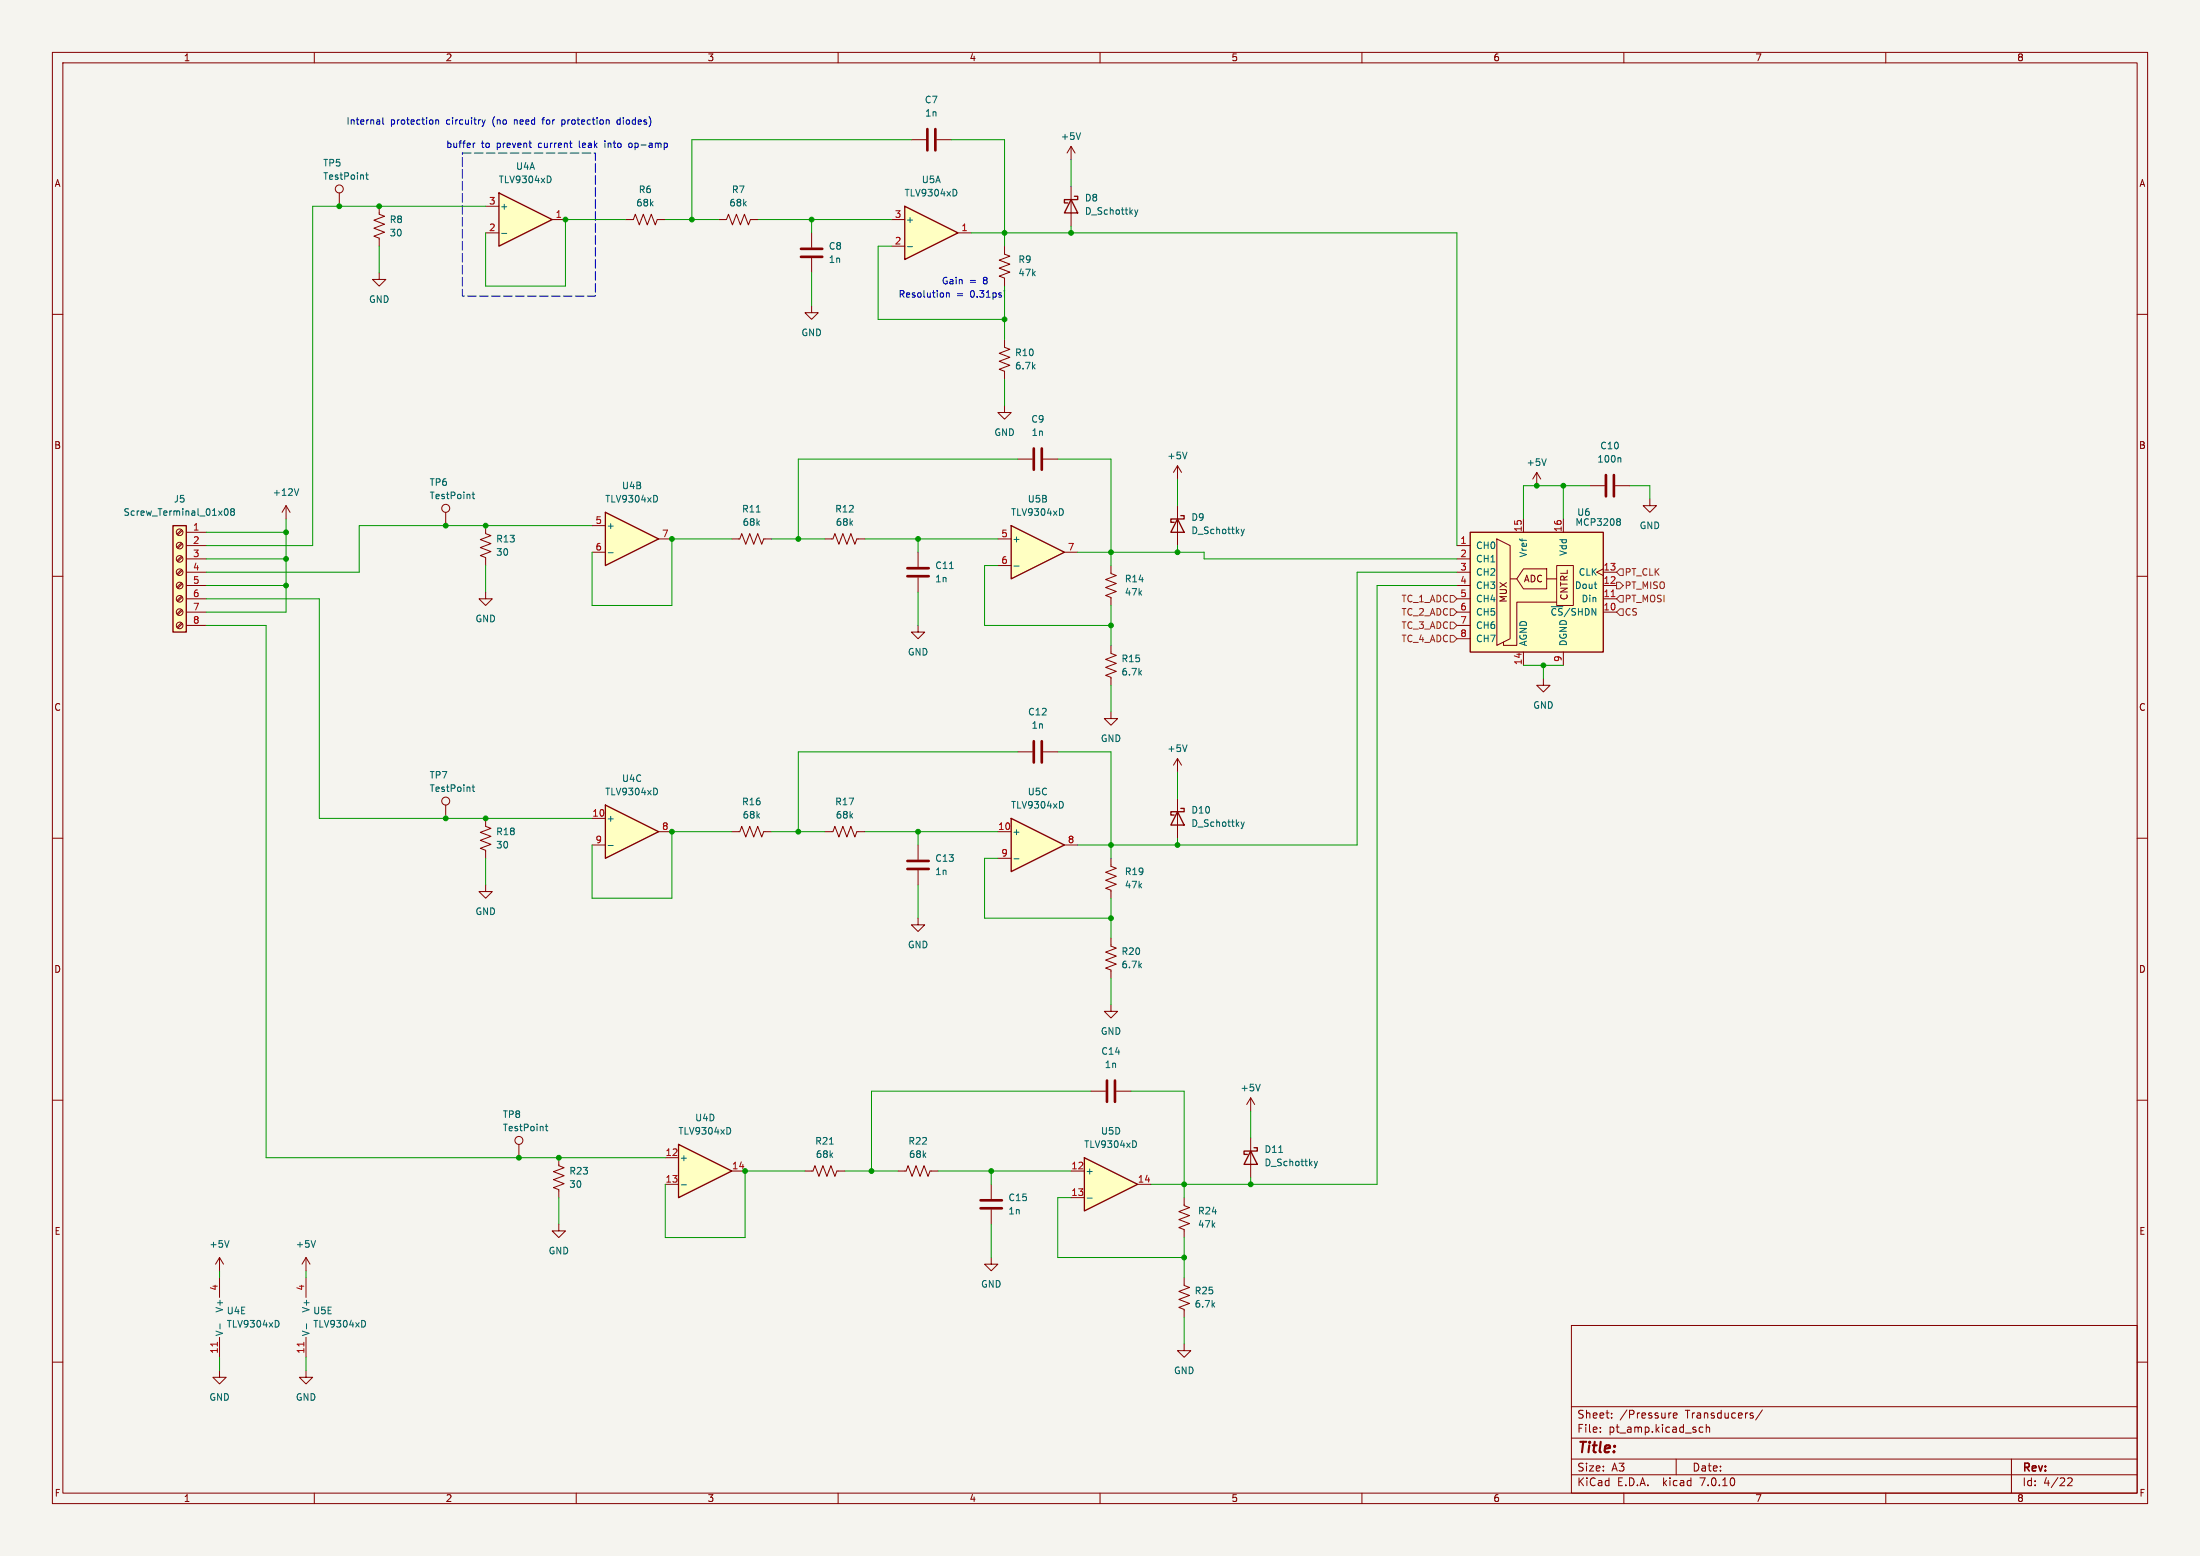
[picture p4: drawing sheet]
<svg xmlns="http://www.w3.org/2000/svg" width="420mm" height="297mm" viewBox="0 0 420 297" stroke-linecap="round" stroke-linejoin="round" font-family="sans-serif">
<path d="M0 0h420v297h-420z" fill="#f5f4ef" stroke="#f5f4ef" stroke-width=".19"/>
<g fill="none" stroke="#840000" stroke-width=".19">
<path d="M10 10h400v277h-400zM12 12h396v273h-396zM60 10v2M110 10v2M160 10v2M210 10v2M260 10v2M310 10v2M360 10v2M10 60h2M408 60h2M10 110h2"/>
<path d="M408 110h2M10 160h2M408 160h2M10 210h2M408 210h2M10 260h2M300 253h108v32h-108zM408 260h2M300 278.5h108M300 274.5h108M300 268.5h108M305.5 273.2v.2"/>
<path d="M305.5 272.5v.1M307.7 270.5v.2M307.7 269.8v.1M319 269.7l-.3 .1M319.4 270.2l.8-.2-.1-.2-.4-.1-.3 .2 .1 .7h.6M320 278.5v3M324.4 273.2l.3 .2 .4-.1M325.1 272.5l-.4-.1-.3 .1M325.7 272.5l.2-.1 .4 .1 .1 .9M325.7 271.9v1.5M336.4 269.1l-1.2 1.9M384 278.5v6.5"/>
<path d="M60 285v2M110 285v2M160 285v2M210 285v2M260 285v2M300 281.5h108M310 285v2M360 285v2M394.7 282.2l.6-.1 .2 .1 .1 .3-.9 1.1h.9"/>
</g>
<path d="M193 156.2l10.2 5.1-10.2 5.1z" fill="#ffffc2"/>
<path d="M224.8 99.1l1.3 2.5h-2.6zM225.4 98.4h.7v.7h-2.6v.6h.7M193 156.2l10.2 5.1-10.2 5.1z" fill="none" stroke="#840000" stroke-width=".25"/>
<path d="M224.8 88.9l-.8 1.3M224.8 88.9v2.5M224.8 96.5v7.6M224.8 88.9l.8 1.3M190.5 158.8h2.5M190.5 163.8h2.5M203.2 161.3h2.5M212.1 163.8v1.6l1 .3-2 .8 2 .8-2 .7 2 .8-2 .7 1 .4v1.6" fill="none" stroke="#840000" stroke-width=".19"/>
<path d="M226.6 86.3l-.4 1.3M236.9 101l.3 .9M237.2 101.9l-.3 .4M237.5 101l-.3 .9M202.7 153l.3 .5-.3 .7M193.6 163.9h.9" fill="none" stroke="#006464" stroke-width=".19"/>
<path d="M172.7 39.4l10.2 5.1-10.2 5z" fill="#ffffc2"/>
<path d="M172.7 39.4l10.2 5.1-10.2 5z" fill="none" stroke="#840000" stroke-width=".25"/>
<g fill="none" stroke="#840000" stroke-width=".19">
<path d="M72.4 39.4v1.5l1 .4-2 .7 2 .8-2 .8 2 .7-2 .8 1 .4v1.5M170.2 47h2.5M170.2 41.9h2.5M182.9 44.5h2.5M191.8 47v1.5l1 .4-2 .8 2 .7-2 .8 2 .7-2 .8 1 .4v1.5M191.8 64.8v1.5l1 .4-2 .7 2 .8-2 .8 2 .7-2 .8 1 .4v1.5M191.8 77.5v1.2h1.2l-1.2 1.3-1.3-1.3h1.3M175.3 119.4v1.3h1.2l-1.2 1.2-1.3-1.2h1.3M175.3 105.4v2.8M175.3 110.2v2.8M212.1 135.9v1.3h1.3l-1.3 1.2-1.3-1.2h1.3M92.7 156.2v1.5l1 .4-2 .8 2 .7-2 .8 2 .8-2 .7 1 .4v1.5"/>
<path d="M139.7 158.8h1.5l.4-1.1 .8 2.1 .7-2.1 .8 2.1 .8-2.1 .7 2.1 .4-1h1.5M92.7 168.9v1.3h1.3l-1.3 1.3-1.3-1.3h1.3M175.3 175.3v1.2h1.2l-1.2 1.3-1.3-1.3h1.3M175.3 161.3v2.8M175.3 166.1v2.8"/>
</g>
<path d="M182.4 36.2l.3 .5-.3 .6M173.2 47.1h1M181.3 108.5h.7" fill="none" stroke="#006464" stroke-width=".19"/>
<path d="M173.2 110h4.1M173.2 108.5h4.1M173.2 165.9h4.1M173.2 164.3h4.1" fill="none" stroke="#840000" stroke-width=".51"/>
<path d="M115.6 153.7l10.1 5.1-10.1 5z" fill="#ffffc2"/>
<path d="M115.6 153.7l10.1 5.1-10.1 5zM224.8 154.9l1.3 2.6h-2.6zM225.4 154.3h.7v.6h-2.6v.7h.7" fill="none" stroke="#840000" stroke-width=".25"/>
<path d="M174 26.7h2.8M178.8 26.7h2.8M137.2 41.9h1.5l.4-1 .7 2 .8-2 .8 2 .7-2 .8 2 .4-1h1.5M113 156.2h2.6M125.7 158.8h2.6M224.8 144.8l-.8 1.3M224.8 144.8v2.5M224.8 152.4v7.6M224.8 144.8l.8 1.3M113 161.3h2.6M153.7 223.5h1.5l.4-1 .7 2 .8-2 .8 2 .7-2 .8 2 .4-1h1.5" fill="none" stroke="#840000" stroke-width=".19"/>
<path d="M125.3 150.5l.2 .5-.2 .6M226.6 142.2l-.4 1.3M236.9 156.9l.3 .8M237.2 157.7l-.3 .5M237.5 156.9l-.3 .8M116.1 161.4h1M158.4 218.4h.7" fill="none" stroke="#006464" stroke-width=".19"/>
<path d="M177 24.6v4.1M178.6 24.6v4.1" fill="none" stroke="#840000" stroke-width=".51"/>
<path d="M95.2 36.8l10.2 5.1-10.2 5.1z" fill="#ffffc2"/>
<path d="M95.2 36.8l10.2 5.1-10.2 5.1zM238.8 219.7l1.2 2.5h-2.5zM239.4 219.1h.6v.6h-2.5v.6h.6" fill="none" stroke="#840000" stroke-width=".25"/>
<g fill="none" stroke="#840000" stroke-width=".19">
<path d="M92.7 39.4h2.5M92.7 44.5h2.5M105.4 41.9h2.5M154.9 44.5v2.7M154.9 49.3v2.8M139.7 102.9h1.5l.4-1 .8 2 .7-2 .8 2 .8-2 .7 2 .4-1h1.5M157.5 102.9h1.5l.4-1 .7 2 .8-2 .8 2 .7-2 .8 2 .4-1h1.5M212.1 179.1v1.5l1 .4-2 .7 2 .8-2 .8 2 .7-2 .8 1 .4v1.5M208.3 208.3h2.8M213.1 208.3h2.8M238.8 209.6l-.8 1.2M238.8 209.6v2.5"/>
<path d="M238.8 217.2v7.6M238.8 209.6l.7 1.2M41.9 243.8v3.8M41.9 255.3v3.8"/>
</g>
<path d="M105 33.7l.2 .4-.2 .7M95.8 44.5h.9M144.4 97.7h.7M240.6 207l-.4 1.2M244.1 220h.8M250.9 221.7l.3 .8M251.2 222.5l-.3 .4M251.5 221.7l-.3 .8M42 252.7v1M53 252.1l.3 .5-.3 .6" fill="none" stroke="#006464" stroke-width=".19"/>
<path d="M152.9 49h4.1M152.9 47.5h4.1M211.3 206.2v4.1M212.9 206.2v4.1" fill="none" stroke="#840000" stroke-width=".51"/>
<path d="M41.5 256.2v.7" fill="none" stroke="#a90000" stroke-width=".19"/>
<path d="M129.5 218.4l10.2 5.1-10.2 5.1z" fill="#ffffc2"/>
<path d="M204.5 38.1l1.2 2.5h-2.5zM205.1 37.5h.6v.6h-2.5v.6h.6M129.5 218.4l10.2 5.1-10.2 5.1z" fill="none" stroke="#840000" stroke-width=".25"/>
<g fill="none" stroke="#840000" stroke-width=".19">
<path d="M204.5 27.9v2.6M204.5 35.6v7.6M204.5 27.9l-.8 1.3M204.5 27.9l.7 1.3M72.4 52.1v1.2h1.3l-1.3 1.3-1.3-1.3h1.3M154.9 58.4v1.3h1.3l-1.3 1.3-1.2-1.3h1.2M85.1 97.8v2.5M157.5 158.8h1.5l.4-1.1 .7 2.1 .8-2.1 .8 2.1 .7-2.1 .8 2.1 .4-1h1.5M194.3 143.5h2.8M199.1 143.5h2.8M212.1 191.8v1.2h1.3l-1.3 1.3-1.3-1.3h1.3M99.1 218.4v2.6"/>
<path d="M106.7 221v1.5l1 .4-2 .7 2 .8-2 .8 2 .7-2 .8 1 .4v1.5M127 221h2.5M127 226.1h2.5M139.7 223.5h2.5"/>
<circle cx="85.1" cy="97" r=".76"/>
<circle cx="99.1" cy="217.7" r=".76"/>
</g>
<path d="M206.3 25.3l-.4 1.3M216.6 40.1l.3 .8M216.9 40.9l-.3 .4M217.2 40.1l-.3 .8M90.1 94.3h.5M90.3 93.9v1.1l.3 .2M104.1 215h.5M104.3 214.6v1.1l.3 .1M139.2 215.3l.3 .5-.3 .6M130.1 226.2h.9" fill="none" stroke="#006464" stroke-width=".19"/>
<path d="M197.4 141.5v4M198.9 141.5v4" fill="none" stroke="#840000" stroke-width=".51"/>
<path d="M193 100.3l10.2 5.1-10.2 5.1z" fill="#ffffc2"/>
<path d="M193 100.3l10.2 5.1-10.2 5.1z" fill="none" stroke="#840000" stroke-width=".25"/>
<path d="M194.3 87.6h2.8M199.1 87.6h2.8M190.5 102.9h2.5M190.5 108h2.5M203.2 105.4h2.5" fill="none" stroke="#840000" stroke-width=".19"/>
<path d="M202.7 97.2l.3 .4-.3 .7M193.6 108h.9" fill="none" stroke="#006464" stroke-width=".19"/>
<path d="M197.4 85.6v4.1M198.9 85.6v4.1" fill="none" stroke="#840000" stroke-width=".51"/>
<path d="M115.6 97.8l10.1 5.1-10.1 5.1z" fill="#ffffc2"/>
<path d="M115.6 97.8l10.1 5.1-10.1 5.1zM280.7 101.6h25.4v22.9h-25.4z" fill="none" stroke="#840000" stroke-width=".25"/>
<g fill="none" stroke="#840000" stroke-width=".19">
<path d="M64.8 36.8v2.6M119.4 41.9h1.5l.4-1 .7 2 .8-2 .8 2 .7-2 .8 2 .4-1h1.5M290.8 99.1v2.5M293.4 90.2l-.8 1.2M293.4 90.2v2.5M293.4 90.2l.7 1.2M298.4 99.1v2.5M303.5 92.7h2.8M308.4 92.7h2.7M315 95.3v1.2h1.2l-1.2 1.3-1.3-1.3h1.3M92.7 100.3v1.6l1 .3-2 .8 2 .8-2 .7 2 .8-2 .7 1 .4v1.6M113 100.3h2.6"/>
<path d="M113 105.4h2.6M125.7 102.9h2.6M278.1 104.1h2.6M278.1 116.8h2.6M278.1 114.3h2.6M278.1 111.8h2.6M278.1 109.2h2.6M278.1 106.7h2.6M278.1 119.4h2.6M285.7 102.9l2.6 1.2v17.8l-2.6 1.3zM288.3 110.5h1.3M290.8 108.6h4.5v3.8h-4.5l-1.2-1.9z"/>
<path d="M295.3 110.5h1.9M297.2 108h3.2v7.6h-3.2zM297.2 114.9h-7.6v8.3h-2.6v-.6M306.1 108.6l-1.3 .6 1.3 .7M306.1 116.8h2.5M306.1 114.3h2.5M306.1 111.8h2.5M306.1 109.2h2.5M278.1 121.9h2.6M290.8 124.5v2.5M294.6 129.5v1.3h1.3l-1.3 1.3-1.2-1.3h1.2M298.4 124.5v2.5"/>
<path d="M189.2 226.1v2.8M189.2 230.9v2.8M226.1 228.6v1.5l1 .4-2.1 .8 2.1 .7-2.1 .8 2.1 .8-2.1 .7 1.1 .4v1.5M189.2 240v1.3h1.3l-1.3 1.3-1.2-1.3h1.2"/>
<circle cx="64.8" cy="36.1" r=".76"/>
</g>
<path d="M69.8 33.4h.5M70 33v1.1l.3 .1M125.3 94.6l.2 .5-.2 .7M295.2 87.6l-.4 1.2M308.9 99l.3 .1 .1 .1-.2 .3M308.9 99.5h.2M309.1 99.5l.2 .3v.2l-.1 .2-.3 .1M309.2 87.4l.2 .1v.7M116.1 105.5h1" fill="none" stroke="#006464" stroke-width=".19"/>
<path d="M280.7 101.6h25.4v22.9h-25.4z" fill="#ffffc2" stroke="#ffffc2" stroke-width=".19"/>
<path d="M307.6 113.9h.7" fill="none" stroke="#a90000" stroke-width=".19"/>
<path d="M306.6 90.7v4M308.1 90.7v4M187.2 230.6h4.1M187.2 229.1h4.1" fill="none" stroke="#840000" stroke-width=".51"/>
<path d="M207 221l10.2 5.1-10.2 5z" fill="#ffffc2"/>
<path d="M33 100.3h2.6v20.4h-2.6zM207 221l10.2 5.1-10.2 5z" fill="none" stroke="#840000" stroke-width=".25"/>
<g fill="none" stroke="#840000" stroke-width=".19">
<path d="M54.6 96.5l-.8 1.3M54.6 96.5v2.6M54.6 96.5l.8 1.3M34.6 118.9l-.8 .8M34.6 116.3l-.8 .9M34.6 113.8l-.8 .8M34.6 111.3l-.8 .8M34.6 108.7l-.8 .9M34.6 106.2l-.8 .8M34.6 103.6l-.8 .9M34.6 101.1l-.8 .8M34.8 119l-.8 .9"/>
<path d="M34.8 116.5l-.8 .8M34.8 114l-.8 .8M34.8 111.4l-.8 .9M34.8 108.9l-.8 .8M34.8 106.3l-.8 .9M34.8 103.8l-.8 .8M34.8 101.3l-.8 .8M35.6 101.6h3.8M35.6 104.1h3.8M35.6 106.7h3.8M35.6 109.2h3.8M35.6 111.8h3.8"/>
<path d="M35.6 114.3h3.8M35.6 116.8h3.8M35.6 119.4h3.8M92.7 113v1.3h1.3l-1.3 1.3-1.3-1.3h1.3M212.1 108v1.5l1 .4-2 .7 2 .8-2 .7 2 .8-2 .8 1 .3v1.6M212.1 123.2v1.5l1 .4-2 .8 2 .7-2 .8 2 .7-2 .8 1 .4v1.5M85.1 153.7v2.5M106.7 233.7v1.2h1.2l-1.2 1.3-1.3-1.3h1.3M171.4 223.5h1.6l.4-1 .7 2 .8-2 .7 2 .8-2 .8 2 .3-1h1.6M204.5 223.5h2.5M204.5 228.6h2.5M217.2 226.1h2.5"/>
<path d="M41.9 240l-.8 1.3M41.9 240v2.6M41.9 240l.8 1.3M58.4 240l-.7 1.3M58.4 240v2.6M58.4 243.8v3.8M58.4 255.3v3.8M58.4 240l.8 1.3M226.1 256.5v1.3h1.2l-1.2 1.3-1.3-1.3h1.3M226.1 243.8v1.6l1 .3-2.1 .8 2.1 .8-2.1 .7 2.1 .8-2.1 .8 1.1 .3v1.6M41.9 261.6v1.3h1.3l-1.3 1.3-1.3-1.3h1.3M58.4 261.6v1.3h1.3l-1.3 1.3-1.3-1.3h1.3"/>
<circle cx="34.3" cy="119.4" r=".63"/>
<circle cx="34.3" cy="114.3" r=".63"/>
<circle cx="34.3" cy="106.7" r=".63"/>
<circle cx="34.3" cy="116.8" r=".63"/>
<circle cx="34.3" cy="101.6" r=".63"/>
<circle cx="34.3" cy="111.8" r=".63"/>
<circle cx="34.3" cy="109.2" r=".63"/>
<circle cx="34.3" cy="104.1" r=".63"/>
<circle cx="85.1" cy="152.9" r=".76"/>
</g>
<g fill="none" stroke="#006464" stroke-width=".19">
<path d="M42.9 97.2l.2-.1a.68 .68 0 0 1 .5 .6 .68 .68 0 0 1-.5 .7l-.3-.5zM44.3 97.6l-.3-.2 .3-.3h.2l.3 .2-.3 .3M44.3 97.6l-.3 .3 .1 .3 .2 .2 .3-.1 .2-.2v-.2l-.3-.3M44.3 97.6h.2M57 93.3l-.4 1.3M90.1 150.2h.5M90.3 149.8v1.1l.3 .2M216.7 217.8l.3 .5-.3 .7M43.7 236.8l-.4 1.3M60.2 236.8l-.4 1.3M207.5 228.7h1M58.5 252.7v1"/>
<path d="M69.5 252.1l.3 .5-.3 .6"/>
</g>
<path d="M33 100.3h2.6v20.4h-2.6z" fill="#ffffc2" stroke="#ffffc2" stroke-width=".19"/>
<path d="M58 256.2v.7" fill="none" stroke="#a90000" stroke-width=".19"/>
<path d="M276.9 113.7h.6l.6 .6-.6 .6h-.6zM276.9 116.2h.6l.6 .6-.6 .7h-.6zM276.9 118.7h.6l.6 .7-.6 .6h-.6zM308.6 111.1h.6l.7 .7-.7 .6h-.6zM309.2 108.6h.7v1.3h-.7l-.6-.7zM309.2 113.7h.7v1.2h-.7l-.6-.6zM309.2 116.2h.7v1.3h-.7l-.6-.7zM276.9 121.3h.6l.6 .6-.6 .7h-.6z" fill="none" stroke="#725600" stroke-width=".19"/>
<g fill="none" stroke="#0000c2" stroke-width=".19">
<path d="M72.4 22.9l.1 .8M72.5 23.7h-.1M72.5 23.2h-.1M73.1 22.4v1.1l.2 .2M83.2 22.9v.8M83.2 23l.2-.1h.3v.8M90.3 27.3v.9M90.7 27.3l-.4 .3M92 22.9l.3 .8M92.3 23.7l-.3 .4M92.6 22.9l-.3 .8M101 27.3h.5"/>
<path d="M101.3 28.2h.2M103.5 22.9h.4M103.7 22.5l-.1 1.2M107.3 22.9v1.2M107.3 23.7h.3M107.6 22.9h-.3M108.7 27.3h.5M109.1 28.2h.1M115.5 26.9v.1M115.5 27.3v.9M118.4 22.9h-.4l-.2 .2 .1 .6h.5M120.4 27.3l-.3 .1-.1 .2 .1 .4 .3 .2"/>
<path d="M180.7 55.9v.8M180.7 56l.2-.1 .3 .1v.7M191.7 55.5v.1M191.7 55.9v.8"/>
</g>
<path d="M88.3 29.2h25.4v27.3h-25.4v-27.3" fill="none" stroke="#0000c2" stroke-width=".19" stroke-dasharray="1.7 .6"/>
<g fill="none" stroke="#009600" stroke-width=".19">
<path d="M92.7 39.4h-33v64.7h-20.3M174 26.7h-41.9v15.2M181.6 26.7h10.2v20.3M204.5 30.5v5.1M72.4 47v5.1M119.4 41.9h-11.5v12.7h-15.2v-10.1M127 41.9h10.2M144.8 41.9h25.4M154.9 41.9v2.6M154.9 52.1v6.3M170.2 47h-2.6v14h24.2M185.4 44.5h92.7v59.6"/>
<path d="M191.8 54.6v10.2M204.5 43.2v1.3M191.8 72.4v5.1M54.6 99.1v17.7h-15.2M194.3 87.6h-41.9v15.3M201.9 87.6h10.2v20.4M224.8 91.4v5.1M298.4 92.7v6.4M303.5 92.7h-12.7v6.4M311.1 92.7h3.9v2.6M39.4 119.4h11.4v101.6h76.2M39.4 114.3h21.6v41.9h52"/>
<path d="M39.4 111.8h15.2M39.4 101.6h15.2M39.4 106.7h15.2M92.7 108v5M113 100.3h-44.4v8.9h-29.2M139.7 102.9h-11.4v12.7h-15.3v-10.2M147.3 102.9h10.2M165.1 102.9h25.4M175.3 102.9v2.5M175.3 113v6.4M190.5 108h-2.5v11.4h24.1M205.7 105.4h24.2v1.3h48.2"/>
<path d="M212.1 115.6v7.6M224.8 104.1v1.3M278.1 109.2h-19v52.1h-53.4M278.1 111.8h-15.2v114.3h-43.2M212.1 130.8v5.1M290.8 127h7.6M294.6 127v2.5M139.7 158.8h-11.4v12.7h-15.3v-10.2M147.3 158.8h10.2M165.1 158.8h25.4M175.3 158.8v2.5M194.3 143.5h-41.9v15.3"/>
<path d="M201.9 143.5h10.2v20.3M224.8 147.3v5.1M92.7 163.8v5.1M175.3 168.9v6.4M190.5 163.8h-2.5v11.5h24.1M212.1 171.5v7.6M224.8 160v1.3M212.1 186.7v5.1M208.3 208.3h-41.9v15.2M215.9 208.3h10.2v20.3M238.8 212.1v5.1M106.7 228.6v5.1"/>
<path d="M153.7 223.5h-11.5v12.7h-15.2v-10.1M161.3 223.5h10.1M179.1 223.5h25.4M189.2 223.5v2.6M189.2 233.7v6.3M204.5 228.6h-2.6v11.4h24.2M226.1 236.2v7.6M238.8 224.8v1.3M41.9 242.6v1.2M41.9 259.1v2.5M58.4 242.6v1.2M58.4 259.1v2.5"/>
<path d="M226.1 251.5v5"/>
</g>
<g fill="#009600" stroke="#009600" stroke-width=".19">
<circle cx="191.8" cy="61" r=".46"/>
<circle cx="175.3" cy="102.9" r=".46"/>
<circle cx="154.9" cy="41.9" r=".46"/>
<circle cx="152.4" cy="102.9" r=".46"/>
<circle cx="191.8" cy="44.5" r=".46"/>
<circle cx="212.1" cy="105.4" r=".46"/>
<circle cx="152.4" cy="158.8" r=".46"/>
<circle cx="128.3" cy="158.8" r=".46"/>
<circle cx="142.2" cy="223.5" r=".46"/>
<circle cx="92.7" cy="156.2" r=".46"/>
<circle cx="85.1" cy="156.2" r=".46"/>
<circle cx="224.8" cy="161.3" r=".46"/>
<circle cx="212.1" cy="161.3" r=".46"/>
<circle cx="212.1" cy="175.3" r=".46"/>
<circle cx="175.3" cy="158.8" r=".46"/>
<circle cx="107.9" cy="41.9" r=".46"/>
<circle cx="64.8" cy="39.4" r=".46"/>
<circle cx="128.3" cy="102.9" r=".46"/>
<circle cx="92.7" cy="100.3" r=".46"/>
<circle cx="85.1" cy="100.3" r=".46"/>
<circle cx="72.4" cy="39.4" r=".46"/>
<circle cx="132.1" cy="41.9" r=".46"/>
<circle cx="294.6" cy="127" r=".46"/>
<circle cx="298.4" cy="92.7" r=".46"/>
<circle cx="293.4" cy="92.7" r=".46"/>
<circle cx="166.4" cy="223.5" r=".46"/>
<circle cx="189.2" cy="223.5" r=".46"/>
<circle cx="238.8" cy="226.1" r=".46"/>
<circle cx="226.1" cy="226.1" r=".46"/>
<circle cx="226.1" cy="240" r=".46"/>
<circle cx="54.6" cy="106.7" r=".46"/>
<circle cx="54.6" cy="101.6" r=".46"/>
<circle cx="54.6" cy="111.8" r=".46"/>
<circle cx="106.7" cy="221" r=".46"/>
<circle cx="99.1" cy="221" r=".46"/>
<circle cx="224.8" cy="105.4" r=".46"/>
<circle cx="212.1" cy="119.4" r=".46"/>
<circle cx="204.5" cy="44.5" r=".46"/>
</g>
<text font-size="2.8" fill="#840000" x="301" y="277.9">Title:</text>
<g font-size="2.1" fill="#840000">
<text x="301" y="273.7">File:</text>
<text x="301" y="271">Sheet:</text>
<text x="307.1" y="273.7">pt_amp.kicad_sch</text>
<text x="309.2" y="271">/Pressure</text>
<text x="321.8" y="271">Transducers/</text>
<text x="301" y="281.1">Size:</text>
<text x="307.6" y="281.1">A3</text>
<text x="323" y="281.1">Date:</text>
<text x="386" y="281.3">Rev:</text>
<text x="301" y="283.9">KiCad</text>
<text x="308.7" y="283.9">E.D.A.</text>
<text x="317.6" y="283.9">kicad</text>
<text x="324.8" y="283.9">7.0.10</text>
<text x="386" y="283.9">Id:</text>
<text x="390.1" y="283.9">4/22</text>
</g>
<g font-size="1.8" fill="#840000">
<text x="35" y="11.9">1</text>
<text x="85" y="11.9">2</text>
<text x="135" y="11.9">3</text>
<text x="185" y="11.9">4</text>
<text x="235" y="11.9">5</text>
<text x="285" y="11.9">6</text>
<text x="335" y="11.9">7</text>
<text x="385" y="11.9">8</text>
<text x="10.3" y="35.9">A</text>
<text x="408.3" y="35.9">A</text>
<text x="10.3" y="85.9">B</text>
<text x="408.2" y="85.9">B</text>
<text x="290.8" y="111.4">ADC</text>
<text x="287.9" y="115.1" transform="rotate(-90 287.9 115.1)">MUX</text>
<text x="299.5" y="114.7" transform="rotate(-90 299.5 114.7)">CNTRL</text>
<text x="10.3" y="135.9">C</text>
<text x="408.2" y="135.9">C</text>
<text x="10.3" y="185.9">D</text>
<text x="408.2" y="185.9">D</text>
<text x="10.3" y="235.9">E</text>
<text x="408.3" y="235.9">E</text>
<text x="10.3" y="285.9">F</text>
<text x="35" y="286.9">1</text>
<text x="85" y="286.9">2</text>
<text x="135" y="286.9">3</text>
<text x="185" y="286.9">4</text>
<text x="235" y="286.9">5</text>
<text x="285" y="286.9">6</text>
<text x="335" y="286.9">7</text>
<text x="385" y="286.9">8</text>
<text x="408.3" y="285.9">F</text>
</g>
<g font-size="1.8" fill="#0000c2">
<text x="66" y="23.9">Internal</text>
<text x="74.5" y="23.9">protection</text>
<text x="85.3" y="23.9">circuitry</text>
<text x="94.3" y="23.9">(no</text>
<text x="98.6" y="23.9">need</text>
<text x="104.2" y="23.9">for</text>
<text x="108.1" y="23.9">protection</text>
<text x="118.9" y="23.9">diodes)</text>
<text x="85.1" y="28.3">buffer</text>
<text x="91.9" y="28.3">to</text>
<text x="94.9" y="28.3">prevent</text>
<text x="103.1" y="28.3">current</text>
<text x="111" y="28.3">leak</text>
<text x="116.1" y="28.3">into</text>
<text x="120.9" y="28.3">op-amp</text>
<text x="171.4" y="56.9">Resolution</text>
<text x="179.7" y="54.4">Gain</text>
<text x="182.6" y="56.9">=</text>
<text x="185" y="54.4">=</text>
<text x="185.3" y="56.9">0.31psi</text>
<text x="187.8" y="54.4">8</text>
</g>
<g font-size="1.8" fill="#006464">
<text x="176.5" y="19.9">C7</text>
<text x="176.5" y="22.5">1n</text>
<text x="202.4" y="26.9">+5V</text>
<text x="61.6" y="32">TP5</text>
<text x="61.6" y="34.5">TestPoint</text>
<text x="95.1" y="35.2">TLV9304xD</text>
<text x="98.4" y="32.6">U4A</text>
<text x="175.9" y="35.2">U5A</text>
<text x="95.4" y="40.2">+</text>
<text x="121.4" y="39.6">68k</text>
<text x="121.8" y="37.1">R6</text>
<text x="139.1" y="39.6">68k</text>
<text x="139.6" y="37.1">R7</text>
<text x="172.6" y="37.7">TLV9304xD</text>
<text x="207" y="38.6">D8</text>
<text x="207" y="41.2">D_Schottky</text>
<text x="74.3" y="42.8">R8</text>
<text x="74.3" y="45.3">30</text>
<text x="158.1" y="47.9">C8</text>
<text x="172.8" y="42.8">+</text>
<text x="158.1" y="50.4">1n</text>
<text x="194.3" y="50.4">R9</text>
<text x="194.3" y="52.9">47k</text>
<text x="70.4" y="58">GND</text>
<text x="152.9" y="64.4">GND</text>
<text x="193.7" y="70.7">6.7k</text>
<text x="193.7" y="68.2">R10</text>
<text x="189.7" y="83.4">GND</text>
<text x="196.8" y="80.9">C9</text>
<text x="196.8" y="83.4">1n</text>
<text x="222.8" y="87.9">+5V</text>
<text x="291.3" y="89.1">+5V</text>
<text x="304.8" y="88.5">100n</text>
<text x="305.4" y="86">C10</text>
<text x="52" y="94.8">+12V</text>
<text x="81.9" y="92.9">TP6</text>
<text x="81.9" y="95.5">TestPoint</text>
<text x="118.6" y="93.6">U4B</text>
<text x="23.5" y="98.7">Screw_Terminal_01x08</text>
<text x="33.1" y="96.1">J5</text>
<text x="115.4" y="96.1">TLV9304xD</text>
<text x="115.7" y="101.2">+</text>
<text x="141.6" y="98">R11</text>
<text x="141.7" y="100.6">68k</text>
<text x="159.3" y="98">R12</text>
<text x="159.5" y="100.6">68k</text>
<text x="192.9" y="98.7">TLV9304xD</text>
<text x="196.1" y="96.1">U5B</text>
<text x="227.3" y="99.6">D9</text>
<text x="300.7" y="100.6">MCP3208</text>
<text x="301" y="98.7">U6</text>
<text x="312.9" y="101.2">GND</text>
<text x="94.6" y="103.7">R13</text>
<text x="94.6" y="106.3">30</text>
<text x="193.2" y="103.7">+</text>
<text x="227.3" y="102.1">D_Schottky</text>
<text x="281.7" y="105">CH0</text>
<text x="281.7" y="107.5">CH1</text>
<text x="291.7" y="106.5" transform="rotate(-90 291.7 106.5)">Vref</text>
<text x="299.3" y="106.2" transform="rotate(-90 299.3 106.2)">Vdd</text>
<text x="178.4" y="111.4">1n</text>
<text x="178.4" y="108.8">C11</text>
<text x="214.6" y="113.9">47k</text>
<text x="214.6" y="111.4">R14</text>
<text x="281.7" y="110.1">CH2</text>
<text x="281.7" y="112.6">CH3</text>
<text x="300.6" y="112.6">Dout</text>
<text x="301.3" y="110.1">CLK</text>
<text x="90.7" y="119">GND</text>
<text x="281.7" y="115.2">CH4</text>
<text x="281.7" y="117.7">CH5</text>
<text x="295.9" y="117.7">~{CS}/SHDN</text>
<text x="301.8" y="115.2">Din</text>
<text x="173.2" y="125.3">GND</text>
<text x="281.7" y="120.2">CH6</text>
<text x="281.7" y="122.8">CH7</text>
<text x="291.7" y="123.4" transform="rotate(-90 291.7 123.4)">AGND</text>
<text x="299.3" y="123.4" transform="rotate(-90 299.3 123.4)">DGND</text>
<text x="214" y="129.1">6.7k</text>
<text x="214" y="126.6">R15</text>
<text x="196.2" y="136.8">C12</text>
<text x="292.6" y="135.5">GND</text>
<text x="196.8" y="139.3">1n</text>
<text x="210.1" y="141.8">GND</text>
<text x="222.8" y="143.7">+5V</text>
<text x="81.9" y="148.8">TP7</text>
<text x="118.6" y="149.5">U4C</text>
<text x="81.9" y="151.4">TestPoint</text>
<text x="115.4" y="152">TLV9304xD</text>
<text x="141.6" y="153.9">R16</text>
<text x="159.3" y="153.9">R17</text>
<text x="192.9" y="154.5">TLV9304xD</text>
<text x="196.1" y="152">U5C</text>
<text x="227.3" y="155.5">D10</text>
<text x="94.6" y="159.6">R18</text>
<text x="115.7" y="157.1">+</text>
<text x="141.7" y="156.4">68k</text>
<text x="159.5" y="156.4">68k</text>
<text x="193.2" y="159.6">+</text>
<text x="227.3" y="158">D_Schottky</text>
<text x="94.6" y="162.2">30</text>
<text x="178.4" y="167.2">1n</text>
<text x="178.4" y="164.7">C13</text>
<text x="214.6" y="167.2">R19</text>
<text x="214.6" y="169.8">47k</text>
<text x="90.7" y="174.9">GND</text>
<text x="173.2" y="181.2">GND</text>
<text x="214" y="185">6.7k</text>
<text x="214" y="182.5">R20</text>
<text x="210.1" y="197.7">GND</text>
<text x="210.1" y="201.5">C14</text>
<text x="210.8" y="204.1">1n</text>
<text x="236.7" y="208.5">+5V</text>
<text x="95.9" y="213.6">TP8</text>
<text x="132.6" y="214.2">U4D</text>
<text x="95.9" y="216.1">TestPoint</text>
<text x="129.4" y="216.8">TLV9304xD</text>
<text x="129.7" y="221.8">+</text>
<text x="155.5" y="218.7">R21</text>
<text x="155.7" y="221.2">68k</text>
<text x="173.3" y="218.7">R22</text>
<text x="173.4" y="221.2">68k</text>
<text x="206.9" y="219.3">TLV9304xD</text>
<text x="210.1" y="216.8">U5D</text>
<text x="241.3" y="220.3">D11</text>
<text x="108.6" y="224.4">R23</text>
<text x="108.6" y="226.9">30</text>
<text x="207.1" y="224.4">+</text>
<text x="241.3" y="222.8">D_Schottky</text>
<text x="192.4" y="232">1n</text>
<text x="192.4" y="229.5">C15</text>
<text x="228.6" y="232">R24</text>
<text x="39.9" y="238.4">+5V</text>
<text x="56.4" y="238.4">+5V</text>
<text x="104.6" y="239.6">GND</text>
<text x="228.6" y="234.5">47k</text>
<text x="187.2" y="246">GND</text>
<text x="42.8" y="250.6" transform="rotate(-90 42.8 250.6)">V+</text>
<text x="43.2" y="251.1">U4E</text>
<text x="59.3" y="250.6" transform="rotate(-90 59.3 250.6)">V+</text>
<text x="59.7" y="251.1">U5E</text>
<text x="228" y="249.8">6.7k</text>
<text x="228" y="247.2">R25</text>
<text x="42.8" y="255.1" transform="rotate(-90 42.8 255.1)">V-</text>
<text x="43.2" y="253.6">TLV9304xD</text>
<text x="59.3" y="255.1" transform="rotate(-90 59.3 255.1)">V-</text>
<text x="59.7" y="253.6">TLV9304xD</text>
<text x="224" y="262.5">GND</text>
<text x="39.9" y="267.6">GND</text>
<text x="56.4" y="267.6">GND</text>
</g>
<g font-size="1.8" fill="#a90000">
<text x="93.3" y="39.1">3</text>
<text x="106" y="41.7">1</text>
<text x="170.7" y="41.7">3</text>
<text x="93.3" y="44.2">2</text>
<text x="170.7" y="46.7">2</text>
<text x="183.4" y="44.2">1</text>
<text x="36.8" y="101.3">1</text>
<text x="113.6" y="100.1">5</text>
<text x="290.6" y="101.6" transform="rotate(-90 290.6 101.6)">15</text>
<text x="298.2" y="101.6" transform="rotate(-90 298.2 101.6)">16</text>
<text x="36.8" y="103.9">2</text>
<text x="36.8" y="106.4">3</text>
<text x="113.6" y="105.2">6</text>
<text x="126.3" y="102.6">7</text>
<text x="191.1" y="102.6">5</text>
<text x="191.1" y="107.7">6</text>
<text x="203.8" y="105.2">7</text>
<text x="278.7" y="103.9">1</text>
<text x="278.7" y="106.4">2</text>
<text x="36.8" y="109">4</text>
<text x="36.8" y="111.5">5</text>
<text x="278.7" y="109">3</text>
<text x="278.7" y="111.5">4</text>
<text x="306" y="111.5">12</text>
<text x="306" y="109">13</text>
<text x="36.8" y="114">6</text>
<text x="36.8" y="116.6">7</text>
<text x="36.8" y="119.1">8</text>
<text x="278.7" y="114">5</text>
<text x="278.7" y="116.6">6</text>
<text x="278.7" y="119.1">7</text>
<text x="306" y="116.6">10</text>
<text x="306" y="114">11</text>
<text x="278.7" y="121.7">8</text>
<text x="290.6" y="127" transform="rotate(-90 290.6 127)">14</text>
<text x="298.2" y="126.4" transform="rotate(-90 298.2 126.4)">9</text>
<text x="113" y="156">10</text>
<text x="113.6" y="161">9</text>
<text x="126.3" y="158.5">8</text>
<text x="190.5" y="158.5">10</text>
<text x="203.8" y="161">8</text>
<text x="191.1" y="163.6">9</text>
<text x="127" y="220.7">12</text>
<text x="127" y="225.8">13</text>
<text x="139.7" y="223.3">14</text>
<text x="204.4" y="223.3">12</text>
<text x="217.1" y="225.8">14</text>
<text x="204.4" y="228.3">13</text>
<text x="41.7" y="246.5" transform="rotate(-90 41.7 246.5)">4</text>
<text x="58.2" y="246.5" transform="rotate(-90 58.2 246.5)">4</text>
<text x="41.7" y="258.5" transform="rotate(-90 41.7 258.5)">11</text>
<text x="58.2" y="258.5" transform="rotate(-90 58.2 258.5)">11</text>
</g>
<g font-size="1.8" fill="#725600">
<text x="310.1" y="110.1">PT_CLK</text>
<text x="310.1" y="112.6">PT_MISO</text>
<text x="267.5" y="115.2">TC_1_ADC</text>
<text x="267.5" y="117.7">TC_2_ADC</text>
<text x="310.1" y="115.2">PT_MOSI</text>
<text x="310.1" y="117.7">CS</text>
<text x="267.5" y="122.8">TC_4_ADC</text>
<text x="267.5" y="120.2">TC_3_ADC</text>
</g>
</svg>
